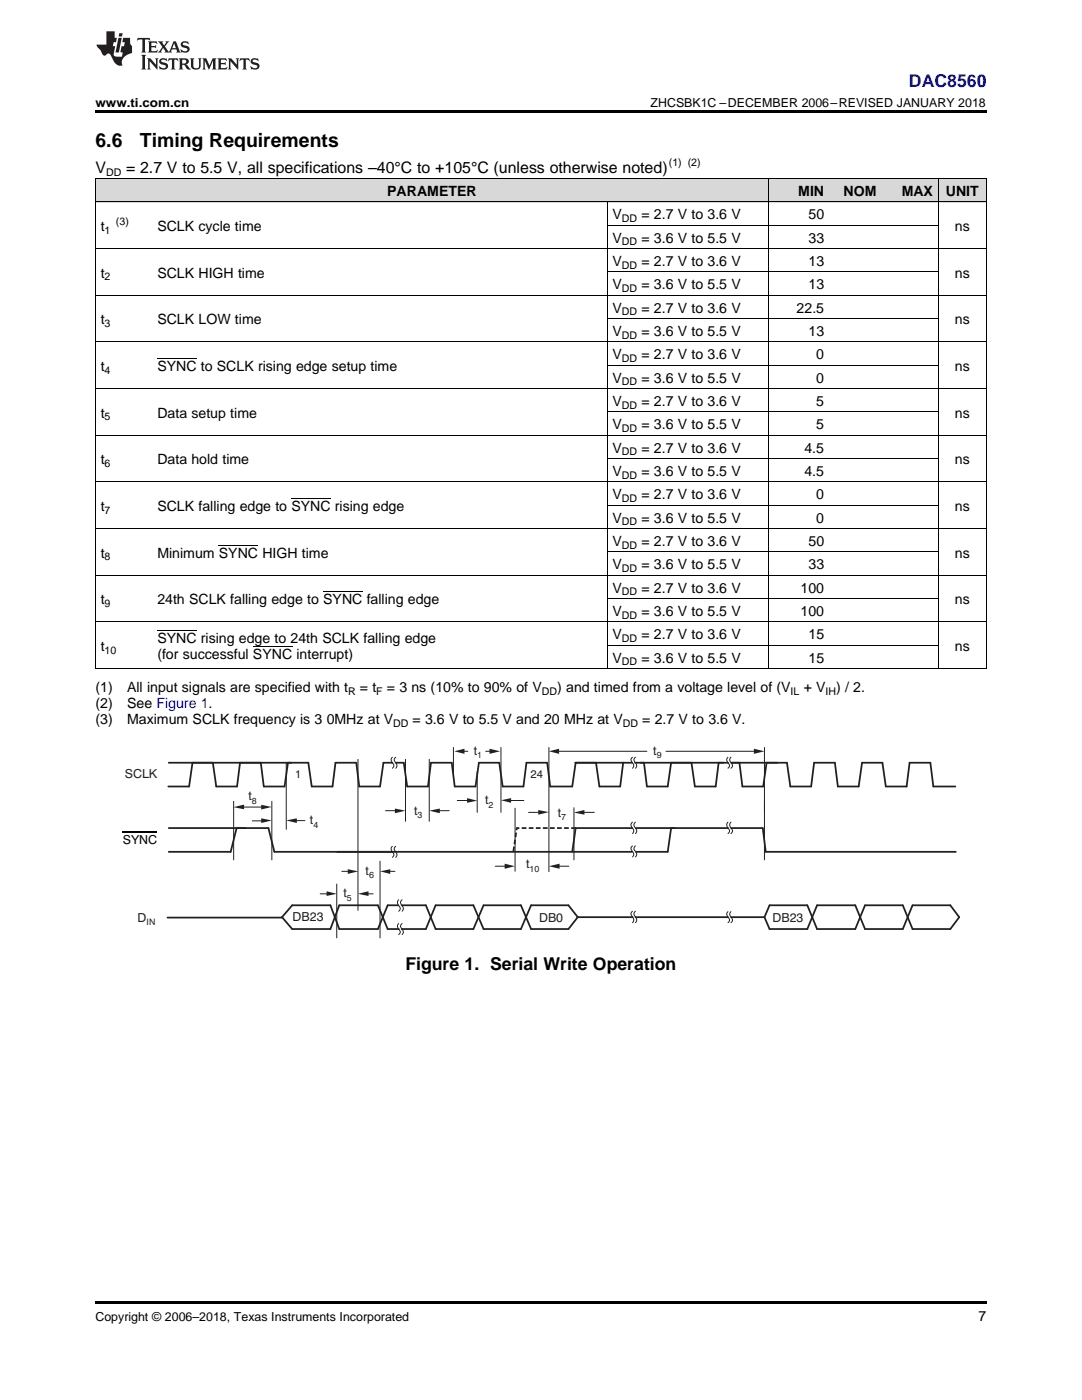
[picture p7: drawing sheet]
<svg xmlns="http://www.w3.org/2000/svg" width="216mm" height="279mm" viewBox="0 0 216 279" stroke-linecap="round" stroke-linejoin="round" font-family="sans-serif">
<g fill="#d8d8d8">
<path d="M19 35.7h11.3v4.7h-11.3z"/>
<path d="M30.3 35.7h90.9v4.7h-90.9z"/>
<path d="M121.2 35.7h32.2v4.7h-32.2z"/>
<path d="M153.4 35.7h12.1v4.7h-12.1z"/>
<path d="M165.5 35.7h10.5v4.7h-10.5z"/>
<path d="M176 35.7h11.3v4.7h-11.3z"/>
<path d="M187.3 35.7h9.5v4.7h-9.5z"/>
</g>
<path d="M19 259.7h177.8v.5h-177.8z" fill="#000"/>
<g fill="none" stroke="#231f20" stroke-width=".35">
<path d="M33.7 152.2h27.8l.7 4.8h4.1l.6-4.8h4.2l.6 4.8h4.1l.7-4.8h1.8M38.4 152.2l-.7 4.8h-4.1M42.5 152.2l.7 4.8h4.1l.6-4.8M52 152.2l.6 4.8h4.2l.7-4.8M79 152.2h1.6l.7 4.8h4.1l.6-4.8h4.1l.6 4.8h4.2l.7-4.8h4l.7 4.8h4.1l.6-4.8h4.2l.6 4.8h4.4l.7-4.8M114.8 152.2h11.3M118.9 152.2l.7 4.8h4.2l.5-4.8M126.7 152.2h18.6M128.5 152.2l.6 4.8h4.1l.7-4.8M138 152.2l.7 4.8h4.1l.6-4.8M145.9 152.2h11.1l.7 4.8h4.2l.5-4.8h4.2l.6 4.8h4.1l.7-4.8h4.1l.7 4.8h4.1l.6-4.8h4.1l.6 4.8h4.4M147.5 152.2l.6 4.8h4.2l.7-4.8"/>
<path d="M49 165.3h-15.3M145.3 165.3h-11.4l-.7 4.7h-6.3M145.9 165.3h6.3l.6 4.7h37.9M79.5 180.7h-2.1l-2 4.7h-7.7l-1.8-4.7h-7.6l-2 2.3 2 2.4h7.6l1.8-4.7h7.7l2 4.7h2.2M80.2 180.7h4.8l1.9 4.7h7.6l2-4.7h7.4l2.1 4.7h7.4l1.9-2.4-1.9-2.3h-7.4l-2.1 4.7h-7.4l-2-4.7h-7.6l-1.9 4.7h-4.8M153.6 180.7l-1.1 2.3 1.1 2.4h7.5l1.9-4.7h7.7l1.9 4.7h7.5l2-4.7h7.5l1.8 2.3-1.8 2.4h-7.5l-2-4.7h-7.5l-1.9 4.7h-7.7l-1.9-4.7z"/>
</g>
<path d="M24.5 166.1h6.9" fill="none" stroke="#010202" stroke-width=".25"/>
<path d="M46.6 159.9v11.7M54.2 159.9v11.7M57.1 152.2v13.3M71.4 151.5v30.2M80.9 151.5v12.4M76.9 161.8h2.6M114.5 161.2v10.4M116 162.1h2.6" fill="none" stroke="#231f20" stroke-width=".2"/>
<path d="M78.8 161.4l2.1 .4-2.1 .5z" fill="#231f20"/>
<path d="M85.7 151.5v12.4M87.1 161.8h2.5" fill="none" stroke="#231f20" stroke-width=".2"/>
<path d="M85.6 161.8l2.2-.4v.9z" fill="#231f20"/>
<path d="M90.5 149.2v5.2M91.2 159.8h2.6M95.2 154v8.1" fill="none" stroke="#231f20" stroke-width=".2"/>
<g fill="#231f20">
<path d="M93.2 159.3l2 .5-2 .4z"/>
<path d="M100 159.7l2-.4v.9z"/>
</g>
<path d="M100 149.2v12.9M101.9 159.8h2.6M105.5 162.1h2.6" fill="none" stroke="#231f20" stroke-width=".2"/>
<g fill="#231f20">
<path d="M114.5 162.2l2.1-.5v.9z"/>
<path d="M107.4 161.7l2.1 .4-2.1 .5z"/>
</g>
<path d="M98.8 172.9h2.5" fill="none" stroke="#231f20" stroke-width=".2"/>
<g fill="#231f20">
<path d="M109.5 172.9l2.2-.5v1z"/>
<path d="M100.7 172.4l2 .5-2 .5z"/>
</g>
<path d="M50.3 163.8h2.9M58.9 163.8h1.9" fill="none" stroke="#231f20" stroke-width=".2"/>
<g fill="#231f20">
<path d="M57.1 163.7l2.1-.4v.9z"/>
<path d="M52.1 163.3l2.1 .4-2.1 .5z"/>
</g>
<g fill="none" stroke="#231f20" stroke-width=".2">
<path d="M78.3 151.1a.86 .86 0 0 0 .2 1.4l.1 .3-.3 .5M79 151.1l-.3 .3a1.11 1.11 0 0 0 .5 1.1v.3l-.2 .5M126.2 151.1l-.2 .3a1.11 1.11 0 0 0 .4 1.1l.1 .3-.3 .5M126.8 151.1l-.2 .3a1.11 1.11 0 0 0 .4 1.1l.1 .3-.3 .5M145.3 151.1a.86 .86 0 0 0 .2 1.4l.1 .3-.3 .5M145.9 151.1a.86 .86 0 0 0 .2 1.4l.1 .3-.3 .5M152.5 159.9v11.7M63.9 178.4h1.9M67.2 176.4v10.8M78.3 168.9a.86 .86 0 0 0 .2 1.4l.1 .3-.3 .5M79 168.9l-.3 .2a1.11 1.11 0 0 0 .5 1.2v.3l-.2 .5M79.6 179.6a.95 .95 0 0 0 .2 1.5l.1 .2-.3 .6"/>
<path d="M80.2 179.6l-.2 .2a1.19 1.19 0 0 0 .4 1.3l.1 .2-.3 .6M126.2 164.1l-.2 .2a1.19 1.19 0 0 0 .4 1.3l.1 .2-.3 .6M126.2 168.8l-.2 .3a1.13 1.13 0 0 0 .4 1.2l.1 .2-.3 .5M126.8 164.1l-.2 .2a1.19 1.19 0 0 0 .4 1.3l.1 .2-.3 .6M126.8 168.8l-.2 .3a1.13 1.13 0 0 0 .4 1.2l.1 .2-.3 .5M145.3 164.1a.95 .95 0 0 0 .2 1.5l.1 .2-.3 .6M145.9 164.1a.95 .95 0 0 0 .2 1.5l.1 .2-.3 .6M79.6 184.3a.72 .72 0 0 0 0 1.1l.3 .6-.3 .5M80.2 184.3l-.2 .3a1.13 1.13 0 0 0 .4 1.1l.1 .3-.3 .5M126.2 181.9l-.3 .5 .1 .3a1.05 1.05 0 0 1 .2 1.4M126.8 181.9l-.3 .5 .1 .3a1.05 1.05 0 0 1 .2 1.4M145.3 181.9a.86 .86 0 0 0 .2 1.4l.1 .3-.3 .5"/>
<path d="M145.9 181.9a.86 .86 0 0 0 .2 1.4l.1 .3-.3 .5"/>
</g>
<path d="M33.7 170h12.3l1.2-4.7h6.4l1.2 4.7h71.3M126.1 165.3h-11.2l-.7 4.7M126.9 165.3h7.7M33.4 183.1h23M115.2 183h11M126.8 183h18.5M145.9 183h6.5" fill="none" stroke="#231f20" stroke-width=".35"/>
<path d="M65.2 177.9l2 .5-2 .4z" fill="#231f20"/>
<path d="M72.8 178.4h1.7M75.8 171.9v15.3" fill="none" stroke="#231f20" stroke-width=".2"/>
<path d="M71.4 178.4l2.1-.5v.9z" fill="#231f20"/>
<path d="M68.2 173.9h2" fill="none" stroke="#231f20" stroke-width=".2"/>
<path d="M69.4 173.5l2.1 .4-2.1 .5z" fill="#231f20"/>
<path d="M77.2 173.9h1.6" fill="none" stroke="#231f20" stroke-width=".2"/>
<path d="M75.8 173.9l2.1-.4v.9z" fill="#231f20"/>
<path d="M92.3 149.9h1.1M96.9 149.9h1.8" fill="none" stroke="#231f20" stroke-width=".2"/>
<g fill="#231f20">
<path d="M90.6 149.9l2.1-.5v1z"/>
<path d="M97.7 149.4l2.1 .5-2.1 .5z"/>
</g>
<path d="M109.5 149.2v24.8M111.4 149.9h17.7M132.9 149.9h18.4M152.5 149.2v12.9" fill="none" stroke="#231f20" stroke-width=".2"/>
<g fill="#231f20">
<path d="M109.5 149.9l2.1-.5v1z"/>
<path d="M150.4 149.4l2.1 .5-2.1 .5z"/>
</g>
<path d="M114.9 165.3h-11.8l-.7 4.7" fill="none" stroke="#231f20" stroke-width=".35" stroke-dasharray=".9 .5" stroke-linecap="butt"/>
<path d="M48.3 161.1h4.9M102.8 161.3v12.6M110.9 172.9h2.6" fill="none" stroke="#231f20" stroke-width=".2"/>
<g fill="#231f20">
<path d="M52.1 160.6l2.1 .4-2.1 .6z"/>
<path d="M46.6 161.1l2.1-.5v.9z"/>
</g>
<g fill="none" stroke="#000" stroke-width=".2">
<path d="M19 35.6l177.8 .1v97.8M19.1 35.7v97.8M153.3 35.7v97.8M187.2 35.7v97.8M19 58.9h177.8M19 49.6h177.8M19 40.3h177.8M121.1 40.3v93.2M121.2 54.3h66.1M121.2 45h66.1M19 77.6h177.8M19 68.2h177.8"/>
<path d="M121.2 72.9h66.1M121.2 63.6h66.1M19 96.2h177.8M19 86.9h177.8M121.2 91.5h66.1M121.2 82.2h66.1M19 114.8h177.8M19 105.5h177.8M121.2 119.5h66.1M121.2 110.2h66.1M121.2 100.8h66.1M19 133.4h177.8"/>
<path d="M19 124.1h177.8M121.2 128.8h66.1"/>
</g>
<path d="M19 22h177.8v.5h-177.8zM19 133.5h.2zM121.1 133.5h.1zM153.2 133.5h.2zM165.4 133.5h.1zM175.9 133.5h.1zM187.1 133.5h.2zM196.7 133.5h.1z" fill="#000"/>
<g fill="#231f20">
<path d="M27.5 7.6l-.1 .5 .4-.2h.6v.1v2.1l-.2 .4h1l-.3-.4v-2.1l.1-.1h.5l.5 .2-.2-.5zM29.5 8.3l.2 .3v1.5l-.2 .4h1.8l.2-.6a1.04 1.04 0 0 1-1.3 .2v-.7h.6l.3 .2v-.6l-.3 .2h-.6v-.6l.8-.1 .4 .3-.2-.5zM31.5 8.3l.9 1.1-.9 1.1h.8l-.2-.2 .5-.7 .4 .7-.2 .2h1.5l-.1-.2 .1-.4h.9l.1 .4-.2 .2h1l-.3-.3-.7-1.9h-.5l-.9 2-.8-1 .9-1h-.8l.1 .3-.3 .5-.4-.6 .2-.2zM34.7 8.6l.4 1h-.7zM36.3 8.4a.63 .63 0 0 0-.2 .7 .63 .63 0 0 0 .6 .4l.6 .2 .1 .2a.75 .75 0 0 1-.7 .4 .75 .75 0 0 1-.6-.5l.1 .7 .1-.1a1.11 1.11 0 0 0 1.5-.6 1.13 1.13 0 0 0-1.2-.8l-.1-.4a1.04 1.04 0 0 1 1.2 .2l-.2-.5-.1 .1-.5-.2zM28.2 10.9l.2 .4v2.2l-.2 .4h1l-.3-.4v-2.2l.3-.4zM29.3 11.6l.3 .4v1.5l-.3 .4h.8l-.2-.4v-1.3l1.5 1.7v-1.9l.2-.4h-.7l.2 .4v.9l-1.1-1.3zM32 11.8a.62 .62 0 0 0-.2 .7 .62 .62 0 0 0 .6 .4l.6 .1 .1 .3a.76 .76 0 0 1-.7 .3 .76 .76 0 0 1-.6-.4l.1 .7 .1-.1a1.11 1.11 0 0 0 1.5-.6 1.13 1.13 0 0 0-1.2-.8l-.1-.4a1.04 1.04 0 0 1 1.2 .2l-.2-.6-.1 .1-.5-.1zM33.7 11.6l-.2 .6a.61 .61 0 0 1 .8-.3v1.6l-.2 .4h.9l-.2-.4v-1.6a.63 .63 0 0 1 .8 .3l-.2-.6zM35.6 11.6l.3 .4v1.5l-.3 .4h1l-.2-.2v-.8l.5 .2a.76 .76 0 0 0 1.2 .7l-1-1a.58 .58 0 0 0 .6-.5 .58 .58 0 0 0-.5-.6zM36.4 11.9h.1a.45 .45 0 0 1 .5 .1 .45 .45 0 0 1 .1 .5l-.7 .2zM37.9 11.6l.2 .2a2.17 2.17 0 0 0 .3 1.9 .99 .99 0 0 0 1.6-.6v-1.1l.2-.4h-.7l.2 .2a1.92 1.92 0 0 1-.2 1.8 .6 .6 0 0 1-.9-.5v-1.1l.2-.4zM40.4 11.6l.2 .4v1.5l-.2 .4h.7l-.2-.4v-1.4l.8 1.8 .8-1.8v1.4l-.2 .4h.9l-.2-.4v-1.5l.2-.4h-.8l-.6 1.5-.6-1.5zM43.4 11.6l.2 .4v1.5l-.2 .4h1.8l.2-.6a1.04 1.04 0 0 1-1.3 .1v-.6h.5l.4 .2v-.6l-.4 .2h-.5v-.7h.8l.3 .3-.1-.6zM45.5 11.6l.2 .4v1.5l-.2 .4h.7l-.2-.4v-1.3l1.5 1.7v-1.9l.2-.4h-.7l.2 .4v.9l-1.1-1.3zM47.9 11.6l-.1 .6a.61 .61 0 0 1 .8-.3v1.6l-.3 .4h1l-.3-.4 .1-1.6a.63 .63 0 0 1 .7 .3l-.1-.6zM50.2 11.8a.62 .62 0 0 0-.2 .7 .62 .62 0 0 0 .6 .4l.6 .1 .2 .3a.76 .76 0 0 1-.8 .3 .76 .76 0 0 1-.6-.4l.1 .7 .2-.1a1.11 1.11 0 0 0 1.5-.6 1.13 1.13 0 0 0-1.3-.8l-.1-.4a1.04 1.04 0 0 1 1.2 .2l-.1-.6-.2 .1-.5-.1z"/>
<path d="M21.2 6.3v2.6h-1.9l.1 .4 .7 .9a.91 .91 0 0 0 1 .8 .56 .56 0 0 1 .5-.3 .56 .56 0 0 1 .5 .3l.4 .8a1.53 1.53 0 0 0 1.9 1.2 1.54 1.54 0 0 1 1-2.1l.9-.3v-1.4a1.52 1.52 0 0 1-.3-1.6h-1.4l-.2 .8h.5l-.2 .8h-.4l-.2 1v.2l.4 .1-.2 .8a1.93 1.93 0 0 1-1.6-.3l.3-1.8h-.5l.2-.8h.4l.2-.8h-.4v-1.3zM23.6 7.6l-.6 2.9h.7l.6-2.9zM23.8 6.6l-.1 .7h.6l.2-.7z"/>
</g>
<path d="M31.4 71.5h7.8M58.1 99.5h7.9M43.7 108.8h7.8M64.5 118.1h7.8M31.4 125.8h7.8M50.5 129h7.8" fill="none" stroke="#000" stroke-width=".2"/>
<g font-size="3.9">
<text x="19" y="29.3">6.6</text>
<text x="27.9" y="29.3">Timing Requirements</text>
</g>
<text font-size="3.5" fill="#00f" x="181.4" y="17.3">DAC8560</text>
<text font-size="3.5" x="80.9" y="193.6">Figure 1. Serial Write Operation</text>
<g font-size="3.2">
<text x="19" y="34.4">V</text>
<text x="25.2" y="34.4">= 2.7 V to 5.5 V, all specifications –40°C to +105°C (unless otherwise noted)</text>
</g>
<g font-size="2.8">
<text x="77.3" y="39.1">PARAMETER</text>
<text x="159.3" y="39.1">MIN</text>
<text x="168.3" y="39.1">NOM</text>
<text x="179.9" y="39.1">MAX</text>
<text x="188.7" y="39.1">UNIT</text>
<text x="20.1" y="46.1">t</text>
<text x="31.4" y="46.1">SCLK cycle time</text>
<text x="122.2" y="43.7">V</text>
<text x="128" y="43.7">= 2.7 V to 3.6 V</text>
<text x="161.3" y="43.7">50</text>
<text x="190.5" y="46.1">ns</text>
<text x="122.2" y="48.4">V</text>
<text x="122.2" y="53.1">V</text>
<text x="128" y="48.4">= 3.6 V to 5.5 V</text>
<text x="128" y="53.1">= 2.7 V to 3.6 V</text>
<text x="161.3" y="48.4">33</text>
<text x="161.3" y="53.1">13</text>
<text x="20.1" y="55.4">t</text>
<text x="31.4" y="55.4">SCLK HIGH time</text>
<text x="122.2" y="57.7">V</text>
<text x="128" y="57.7">= 3.6 V to 5.5 V</text>
<text x="161.3" y="57.7">13</text>
<text x="190.5" y="55.4">ns</text>
<text x="20.1" y="64.7">t</text>
<text x="31.4" y="64.7">SCLK LOW time</text>
<text x="122.2" y="62.4">V</text>
<text x="128" y="62.4">= 2.7 V to 3.6 V</text>
<text x="159" y="62.4">22.5</text>
<text x="190.5" y="64.7">ns</text>
<text x="122.2" y="67">V</text>
<text x="122.2" y="71.7">V</text>
<text x="128" y="67">= 3.6 V to 5.5 V</text>
<text x="128" y="71.7">= 2.7 V to 3.6 V</text>
<text x="161.3" y="67">13</text>
<text x="162.9" y="71.7">0</text>
<text x="20.1" y="74">t</text>
<text x="31.4" y="74">SYNC to SCLK rising edge setup time</text>
<text x="122.2" y="76.3">V</text>
<text x="128" y="76.3">= 3.6 V to 5.5 V</text>
<text x="162.9" y="76.3">0</text>
<text x="190.5" y="74">ns</text>
<text x="20.1" y="83.3">t</text>
<text x="31.4" y="83.3">Data setup time</text>
<text x="122.2" y="81">V</text>
<text x="128" y="81">= 2.7 V to 3.6 V</text>
<text x="162.9" y="81">5</text>
<text x="190.5" y="83.3">ns</text>
<text x="122.2" y="85.7">V</text>
<text x="128" y="85.7">= 3.6 V to 5.5 V</text>
<text x="162.9" y="85.7">5</text>
<text x="20.1" y="92.6">t</text>
<text x="31.4" y="92.6">Data hold time</text>
<text x="122.2" y="90.3">V</text>
<text x="122.2" y="95">V</text>
<text x="128" y="90.3">= 2.7 V to 3.6 V</text>
<text x="128" y="95">= 3.6 V to 5.5 V</text>
<text x="160.5" y="90.3">4.5</text>
<text x="160.5" y="95">4.5</text>
<text x="190.5" y="92.6">ns</text>
<text x="20.1" y="102">t</text>
<text x="31.4" y="102">SCLK falling edge to SYNC rising edge</text>
<text x="122.2" y="99.6">V</text>
<text x="128" y="99.6">= 2.7 V to 3.6 V</text>
<text x="162.9" y="99.6">0</text>
<text x="190.5" y="102">ns</text>
<text x="122.2" y="104.3">V</text>
<text x="128" y="104.3">= 3.6 V to 5.5 V</text>
<text x="162.9" y="104.3">0</text>
<text x="20.1" y="111.3">t</text>
<text x="31.4" y="111.3">Minimum SYNC HIGH time</text>
<text x="122.2" y="108.9">V</text>
<text x="122.2" y="113.6">V</text>
<text x="128" y="108.9">= 2.7 V to 3.6 V</text>
<text x="128" y="113.6">= 3.6 V to 5.5 V</text>
<text x="161.3" y="108.9">50</text>
<text x="161.3" y="113.6">33</text>
<text x="190.5" y="111.3">ns</text>
<text x="122.2" y="118.3">V</text>
<text x="128" y="118.3">= 2.7 V to 3.6 V</text>
<text x="159.7" y="118.3">100</text>
<text x="20.1" y="120.6">t</text>
<text x="31.4" y="120.6">24th SCLK falling edge to SYNC falling edge</text>
<text x="122.2" y="122.9">V</text>
<text x="128" y="122.9">= 3.6 V to 5.5 V</text>
<text x="159.7" y="122.9">100</text>
<text x="190.5" y="120.6">ns</text>
<text x="20.1" y="129.9">t</text>
<text x="31.4" y="128.3">SYNC rising edge to 24th SCLK falling edge</text>
<text x="31.4" y="131.5">(for successful SYNC interrupt)</text>
<text x="122.2" y="127.6">V</text>
<text x="128" y="127.6">= 2.7 V to 3.6 V</text>
<text x="161.3" y="127.6">15</text>
<text x="190.5" y="129.9">ns</text>
<text x="122.2" y="132.2">V</text>
<text x="128" y="132.2">= 3.6 V to 5.5 V</text>
<text x="161.3" y="132.2">15</text>
<text x="19" y="138.1">(1)</text>
<text x="19" y="141.3">(2)</text>
<text x="25.4" y="138.1">All input signals are specified with t</text>
<text x="25.4" y="141.3">See Figure 1.</text>
<text x="71.8" y="138.1">= t</text>
<text x="77.2" y="138.1">= 3 ns (10% to 90% of V</text>
<text x="111.2" y="138.1">) and timed from a voltage level of (V</text>
<text x="160.4" y="138.1">+ V</text>
<text x="166.9" y="138.1">) / 2.</text>
<text x="19" y="144.4">(3)</text>
<text x="25.4" y="144.4">Maximum SCLK frequency is 3</text>
<text x="65.2" y="144.4">0MHz at V</text>
<text x="82.3" y="144.4">= 3.6 V to 5.5 V and 20 MHz at V</text>
<text x="128.2" y="144.4">= 2.7 V to 3.6 V.</text>
<text x="195.3" y="263.6">7</text>
</g>
<g font-size="2.5">
<text x="19" y="21.4">www.ti.com.cn</text>
<text x="129.8" y="21.4">ZHCSBK1C –DECEMBER 2006–REVISED JANUARY 2018</text>
<text x="19" y="263.6">Copyright © 2006–2018, Texas Instruments Incorporated</text>
</g>
<g font-size="2.5" fill="#231f20">
<text x="24.9" y="155.3">SCLK</text>
<text x="94.5" y="150.6">t</text>
<text x="130.4" y="150.6">t</text>
<text x="49.6" y="159.7">t</text>
<text x="96.8" y="160.5">t</text>
<text x="61.8" y="164.5">t</text>
<text x="82.6" y="162.6">t</text>
<text x="111.3" y="163">t</text>
<text x="105" y="173.2">t</text>
<text x="68.5" y="179.1">t</text>
<text x="73" y="174.5">t</text>
<text x="27.5" y="184">D</text>
<text x="58.4" y="183.9">DB23</text>
<text x="107.6" y="183.9">DB0</text>
<text x="154.1" y="183.9">DB23</text>
</g>
<text font-size="2.5" fill="#010202" x="24.5" y="168.5">SYNC</text>
<g font-size="2.2" fill="#231f20">
<text x="58.9" y="155.3">1</text>
<text x="105.8" y="155.3">24</text>
</g>
<g font-size="2.1">
<text x="21.2" y="35.1">DD</text>
<text x="133.5" y="33.2">(1) (2)</text>
<text x="20.9" y="46.6">1</text>
<text x="23.1" y="44.9">(3)</text>
<text x="124.1" y="44.3">DD</text>
<text x="124.1" y="49">DD</text>
<text x="124.1" y="53.6">DD</text>
<text x="20.9" y="56">2</text>
<text x="124.1" y="58.3">DD</text>
<text x="20.9" y="65.3">3</text>
<text x="124.1" y="62.9">DD</text>
<text x="124.1" y="67.6">DD</text>
<text x="20.9" y="74.6">4</text>
<text x="124.1" y="72.2">DD</text>
<text x="124.1" y="76.9">DD</text>
<text x="20.9" y="83.9">5</text>
<text x="124.1" y="81.6">DD</text>
<text x="124.1" y="86.2">DD</text>
<text x="20.9" y="93.2">6</text>
<text x="124.1" y="90.9">DD</text>
<text x="124.1" y="95.5">DD</text>
<text x="124.1" y="100.2">DD</text>
<text x="20.9" y="102.5">7</text>
<text x="124.1" y="104.8">DD</text>
<text x="20.9" y="111.8">8</text>
<text x="124.1" y="109.5">DD</text>
<text x="124.1" y="114.2">DD</text>
<text x="124.1" y="118.8">DD</text>
<text x="20.9" y="121.1">9</text>
<text x="124.1" y="123.5">DD</text>
<text x="20.9" y="130.5">10</text>
<text x="124.1" y="128.1">DD</text>
<text x="124.1" y="132.8">DD</text>
<text x="69.5" y="138.6">R</text>
<text x="75.1" y="138.6">F</text>
<text x="108.1" y="138.6">DD</text>
<text x="157.8" y="138.6">IL</text>
<text x="164.7" y="138.6">IH</text>
<text x="78.5" y="145">DD</text>
<text x="124.3" y="145">DD</text>
</g>
<g font-size="1.8" fill="#231f20">
<text x="95.2" y="151.4">1</text>
<text x="131" y="151.3">9</text>
<text x="50.3" y="160.4">8</text>
<text x="97.5" y="161.2">2</text>
<text x="62.5" y="165.2">4</text>
<text x="83.3" y="163.3">3</text>
<text x="112" y="163.7">7</text>
<text x="105.7" y="173.9">10</text>
<text x="69.2" y="179.8">5</text>
<text x="73.6" y="175.2">6</text>
<text x="29.2" y="184.7">IN</text>
</g>
</svg>
